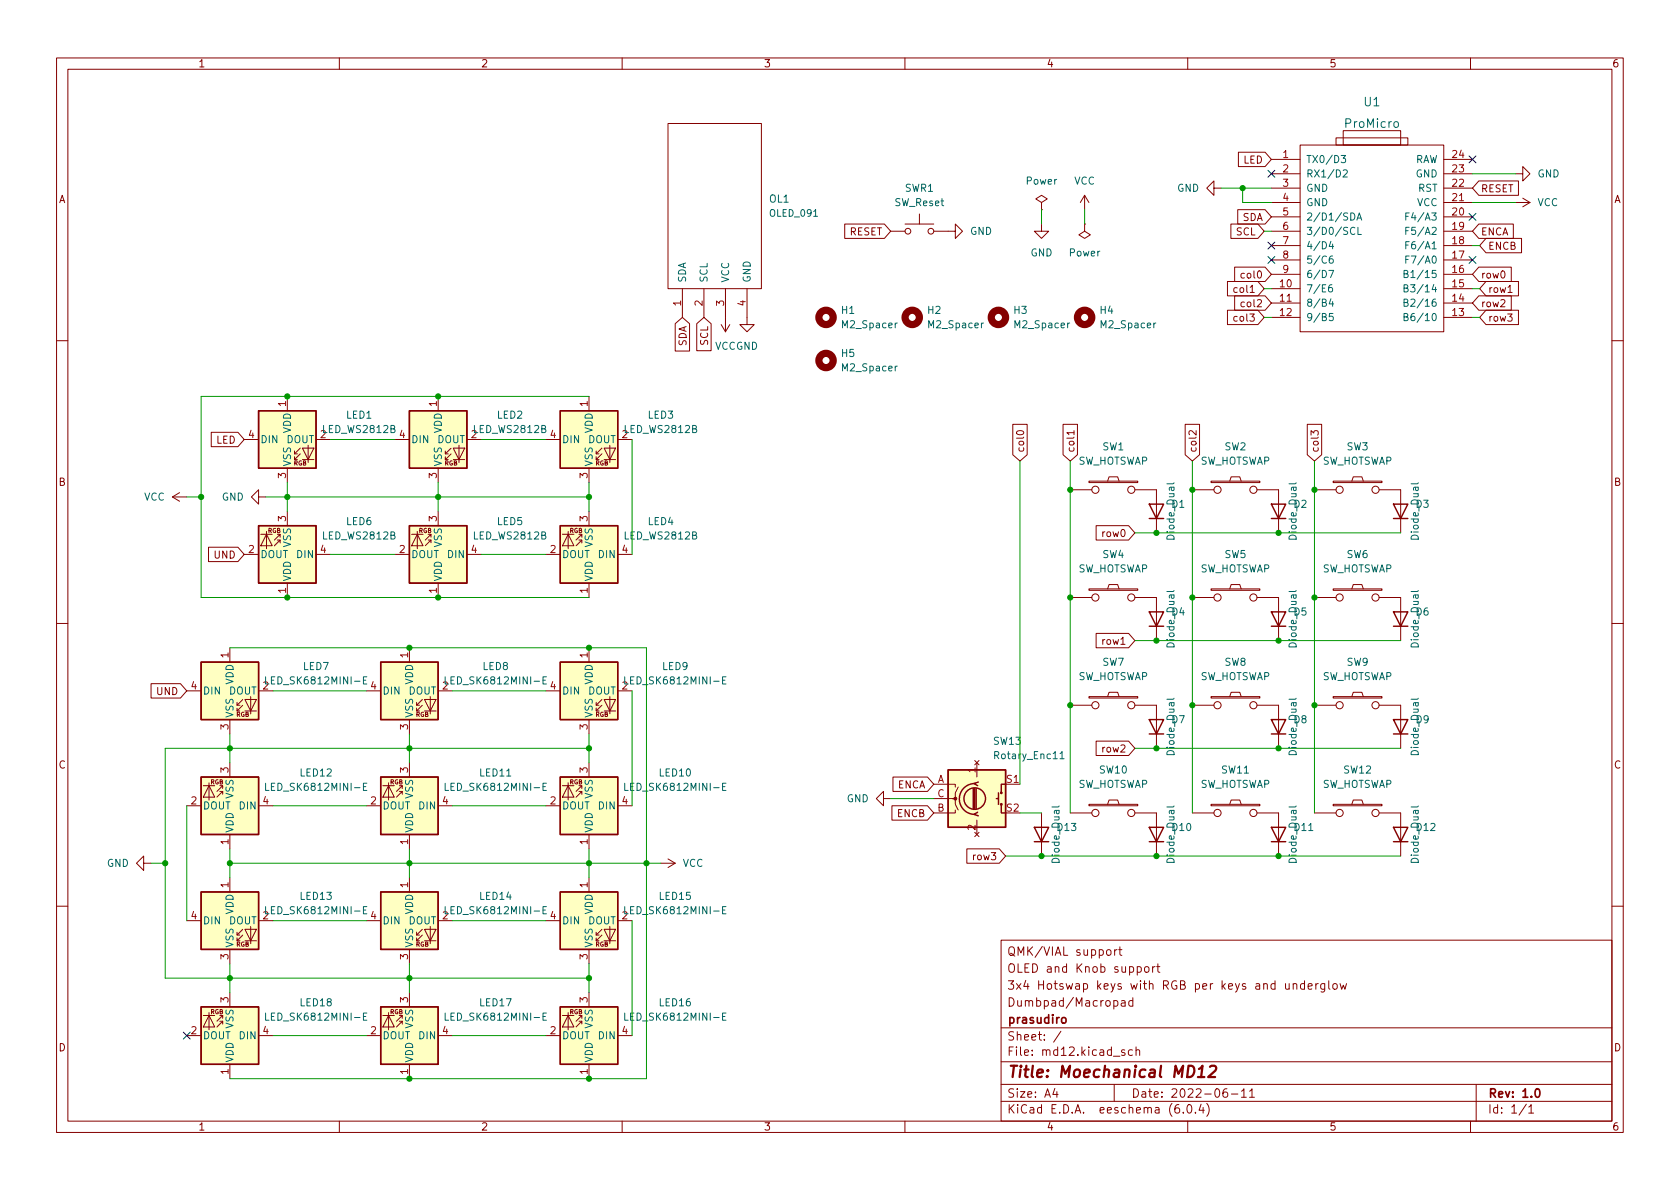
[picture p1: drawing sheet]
<svg xmlns="http://www.w3.org/2000/svg" width="297mm" height="210mm" viewBox="0 0 297 210" stroke-linecap="round" stroke-linejoin="round" font-family="sans-serif">
<g fill="none" stroke="#840000" stroke-width=".18">
<path d="M10 10.2h277v190.1h-277zM12 12.2h273v186.1h-273zM60 10.2v2M110 10.2v2M160 10.2v2M210 10.2v2M260 10.2v2M118.1 21.8h16.5v29.2h-16.5zM149.4 39.6h7l1.1 1.3-1.1 1.3h-7zM160 39.6h5.1M162.6 37.8v1.8M184.1 39.6v1.3h1.3l-1.3 1.3-1.2-1.3h1.2"/>
<path d="M184.1 35.8l1.1-.6-1.1-.7-1 .7 1 .6v1.3M184.1 37.1h.1M191.8 39.6v1.3l1 .6-1 .7-1-.7 1-.6M191.8 39.6h.1M191.8 34.5l-.8 1.3M191.8 34.5v2.6M191.8 34.5l.7 1.3M214.6 33.3v-1.3l-1.2 1.3 1.2 1.2v-1.2h1.3M217.6 39.6h4.8l1.1 1.3-1.1 1.3h-4.8zM218.8 37.1h4.9l1.1 1.2-1.1 1.3h-4.9zM219 26.9h4.7l1.1 1.3-1.1 1.3h-4.7zM224.8 28.2h5.1"/>
<path d="M224.8 30.7h5.1M224.8 38.3h5.1M224.8 35.8h5.1M224.8 33.3h5.1M229.9 25.6h25.4v33.1h-25.4zM236.2 24.4h12.7v1.2h-12.7zM237.5 23.1h10.1v2.5h-10.1zM255.3 28.2h5M255.3 30.7h5M255.3 38.3h5M255.3 35.8h5M255.3 33.3h5"/>
<path d="M261.5 39.6h6.1v2.6h-6.1l-1.2-1.3zM261.5 32h7v2.5h-7l-1.2-1.2zM268 30.7h1.2v-1.2l1.3 1.2-1.3 1.3v-1.3M268 35.8h2.5M269.2 35l1.3 .8M270.5 35.8l-1.3 .8M119.4 57.2l1.2-1.1 1.3 1.1v4.9h-2.5zM120.6 51v5.1M123.2 57.2l1.3-1.1 1.2 1.1v4.8h-2.5zM124.5 51v5.1M127.5 57.4l.8 1.3M128.3 51v7.7"/>
<path d="M129 57.4l-.7 1.3M132.1 51v6.4h1.2l-1.2 1.3-1.3-1.3h1.3M157.5 40.9h2.5M165.1 40.9h3.8v-1.3l1.3 1.3-1.3 1.3v-1.3M217 54.9h5.4l1.1 1.2-1.1 1.3h-5.4zM217 49.8h5.4l1.1 1.2-1.1 1.3h-5.4zM218.3 47.2h5.4l1.1 1.3-1.1 1.3h-5.4zM218.3 52.3h5.4l1.1 1.3-1.1 1.3h-5.4zM224.8 51h5.1M224.8 53.6h5.1M224.8 56.1h5.1M224.8 48.5h5.1"/>
<path d="M224.8 46h5.1M224.8 43.4h5.1M224.8 40.9h5.1M255.3 51h5M255.3 53.6h5M255.3 56.1h5M255.3 48.5h5M255.3 46h5M255.3 43.4h5M255.3 40.9h5M261.5 52.3h5.7v2.6h-5.7l-1.2-1.3zM261.5 47.2h5.7v2.6h-5.7l-1.2-1.3z"/>
<path d="M262.7 54.9h5.8v2.5h-5.8l-1.1-1.3zM262.7 49.8h5.8v2.5h-5.8l-1.1-1.3zM262.7 42.2h6.3v2.5h-6.3l-1.1-1.3zM266.6 51.7h.8M10 60.2h2M37.4 76.4h4.7l1.1 1.3-1.1 1.3h-4.7zM43.2 77.7h2.5M50.8 70.1v2.5M53.1 79.2l-1 1.1v-.5M53.5 79.2h2l-1 2.1zM54.5 78.7v3.1M55.9 77.7h2.5"/>
<path d="M69.8 77.7h2.6M77.5 70.1v2.5M79.8 79.2l-1.1 1.1v-.5M80.1 79.2h2.1l-1 2.1zM81.2 78.7v3.1M82.5 77.7h2.6M96.5 77.7h2.6M104.1 70.1v2.5M106.4 79.2l-1 1.1v-.5M106.8 79.2h2l-1 2.1zM107.8 78.7v3.1M109.2 77.7h2.6"/>
<path d="M179.1 75h2.5v5.4l-1.3 1.1-1.2-1.1zM179.9 76.3a.69 .69 0 0 1 1.1 .3 .72 .72 0 0 1-1.3-.1zM188 75h2.5v5.4l-1.3 1.1-1.2-1.1zM189.9 76.5h-1.3l.4 .4M189.9 76.2v.7M209.5 75h2.6v5.4l-1.3 1.1-1.3-1.1zM211.5 76.2v.7l-.9-.7-.4 .2 .1 .5M231.1 75h2.6v5.4l-1.3 1.1-1.3-1.1zM231.8 76.9v-.7l.5 .4 .1-.4h.6l.1 .2-.1 .5M285 60.2h2M30.5 87.9l1.2 .7M30.5 87.9h2.5"/>
<path d="M31.7 87.1l-1.2 .8M36.9 96.8h5.2l1.1 1.2-1.1 1.3h-5.2zM43.2 98h2.5M45.7 87.9v-1.3l-1.3 1.3 1.3 1.2v-1.2h1.3M46.1 94.5h2M47.1 94v3M47.1 94.5l1 2h-2zM49 95.5h.5M49.5 95v-.5l-1 1M49.5 96v-.5l-1 1M50.8 82.8v2.5M50.8 90.4v2.6"/>
<path d="M52.1 80.3h.5M53.1 80.3l-1 1v-.5M53.5 81.3h2M55.9 98h2.5M69.8 98h2.6M72.8 94.5h2M73.8 94v3M73.8 94.5l1 2h-2zM75.7 95.5h.5M76.2 95v-.5l-1 1M76.2 96v-.5l-1 1M77.5 82.8v2.5"/>
<path d="M77.5 90.4v2.6M78.7 80.3h.5M79.8 80.3l-1.1 1v-.5M80.1 81.3h2.1M82.5 98h2.6M96.5 98h2.6M99.4 94.5h2.1M100.5 94v3M100.5 94.5l1 2h-2.1zM102.4 95.5h.5M102.9 95v-.5l-1 1M102.9 96v-.5l-1 1"/>
<path d="M104.1 82.8v2.5M104.1 90.4v2.6M105.4 80.3h.5M106.4 80.3l-1 1v-.5M106.8 81.3h2M109.2 98h2.6M189.2 86.6h3.8M192.5 85.1h8.7v.2h-8.7zM193.8 93h5.7l1.2 1.2-1.2 1.3h-5.7zM195.8 85.1l.3-.8h1.5l.3 .8M200.7 86.6h3.8v7.6M210.8 86.6h3.8"/>
<path d="M214.1 85.1h8.7v.2h-8.7zM217.4 85.1l.3-.8h1.5l.3 .8M222.2 86.6h3.9v7.6M232.4 86.6h3.8M235.7 85.1h8.6v.2h-8.6zM239 85.1l.3-.8h1.5l.2 .8M243.8 86.6h3.8v7.6M10 110.2h2M40.6 114.5v2.6M50.8 103.1v2.6M72.4 114.5v2.6M77.5 103.1v2.6"/>
<path d="M104.1 103.1v2.6M104.1 114.5v2.6M189.2 105.7h3.8M192.5 104.1h8.7v.3h-8.7zM193.8 112h5.7l1.2 1.3-1.2 1.2h-5.7zM195.8 104.1l.3-.7h1.5l.3 .7M200.7 105.7h3.8v7.6M210.8 105.7h3.8M214.1 104.1h8.7v.3h-8.7zM217.4 104.1l.3-.7h1.5l.3 .7M222.2 105.7h3.9v7.6M232.4 105.7h3.8"/>
<path d="M235.7 104.1h8.6v.3h-8.6zM239 104.1l.3-.7h1.5l.2 .7M243.8 105.7h3.8v7.6M285 110.2h2M26.7 120.9h5.2l1.1 1.3-1.1 1.2h-5.2zM33 122.2h2.6M35.9 138.9h2.1M37 138.4v3.1M37 138.9l1 2.1h-2.1zM38.9 139.9h.5M39.4 139.4v-.5l-1 1M40.6 127.2v2.6"/>
<path d="M40.6 134.9v2.5M41.9 124.7h.5M42.9 124.7l-1 1v-.5M42.9 123.7l-1 1v-.5M43.3 123.7h2l-1 2zM43.3 125.7h2M44.3 123.2v3M45.7 122.2h2.6M64.8 122.2h2.5M67.7 138.9h2M68.7 138.4v3.1M68.7 138.9l1 2.1h-2z"/>
<path d="M70.6 139.9h.5M71.1 139.4v-.5l-1 1M72.4 127.2v2.6M72.4 134.9v2.5M73.7 124.7h.5M74.7 124.7l-1 1v-.5M74.7 123.7l-1 1v-.5M75.1 123.7h2l-1 2zM75.1 125.7h2M76.1 123.2v3M77.5 122.2h2.5M96.5 122.2h2.6"/>
<path d="M99.4 138.9h2.1M100.5 138.4v3.1M100.5 138.9l1 2.1h-2.1zM102.4 139.9h.5M102.9 139.4v-.5l-1 1M104.1 127.2v2.6M104.1 134.9v2.5M105.4 124.7h.5M106.4 124.7l-1 1v-.5M106.4 123.7l-1 1v-.5M106.8 123.7h2l-1 2zM106.8 125.7h2"/>
<path d="M107.8 123.2v3M109.2 122.2h2.6M157.9 137.4h6.1l1.1 1.3-1.1 1.2h-6.1zM165.1 138.7h3.8v.5M169.4 139.2l-.5 1v1h-.5M172.3 134.5l.8 .7M172.7 134.9v2.5M173.1 134.5l-.8 .7M189.2 124.7h3.8M192.5 123.2h8.7v.2h-8.7zM193.8 131.1h5.7l1.2 1.2-1.2 1.3h-5.7zM195.8 123.2l.3-.8h1.5l.3 .8"/>
<path d="M200.7 124.7h3.8v7.6M210.8 124.7h3.8M214.1 123.2h8.7v.2h-8.7zM217.4 123.2l.3-.8h1.5l.3 .8M222.2 124.7h3.9v7.6M232.4 124.7h3.8M235.7 123.2h8.6v.2h-8.6zM239 123.2l.3-.8h1.5l.2 .8M243.8 124.7h3.8v7.6M25.4 152.6v-1.2l-1.3 1.2 1.3 1.3v-1.3h1.3M33 142.5h2.6M39.4 140.5v-.6l-1 1.1"/>
<path d="M40.6 147.6v2.5M40.6 155.2v2.5M45.7 142.5h2.6M64.8 142.5h2.5M71.1 140.5v-.6l-1 1.1M72.4 147.6v2.5M72.4 155.2v2.5M77.5 142.5h2.5M96.5 142.5h2.6M102.9 140.5v-.6l-1 1.1M104.1 147.6v2.5M104.1 155.2v2.5"/>
<path d="M109.2 142.5h2.6M116.8 152.6h2.6M118.1 151.9l1.3 .7M119.4 152.6l-1.3 .8M156.2 141.2v-1.3l-1.3 1.3 1.3 1.3v-1.3h1.3M157.7 142.5h6.3l1.1 1.3-1.1 1.2h-6.3zM165.1 141.2h3.8v1l.5 1.1M168.9 143.3v.5h-3.8M170.9 150.1h5.8l1.1 1.3-1.1 1.2h-5.8zM172.3 147.2l.8 .7M172.7 145v2.6M173.1 147.2l-.8 .7"/>
<path d="M184.1 143.8v7.6M189.2 143.8h3.8M192.5 142.2h8.7v.3h-8.7zM195.8 142.2l.3-.7h1.5l.3 .7M200.7 143.8h3.8v7.6M210.8 143.8h3.8M214.1 142.2h8.7v.3h-8.7zM217.4 142.2l.3-.7h1.5l.3 .7M222.2 143.8h3.9v7.6M232.4 143.8h3.8M235.7 142.2h8.6v.3h-8.6zM239 142.2l.3-.7h1.5l.2 .7"/>
<path d="M243.8 143.8h3.8v7.6M10 160.2h2M33 162.8h2.6M35.9 179.6h2.1M37 179.1v3M37 179.6l1 2h-2.1zM40.6 167.9v2.5M40.6 175.5v2.5M41.9 165.3h.5M42.9 165.3l-1 1.1v-.5M42.9 164.3l-1 1v-.5M43.3 164.3h2l-1 2.1z"/>
<path d="M43.3 166.4h2M44.3 163.8v3.1M45.7 162.8h2.6M64.8 162.8h2.5M67.7 179.6h2M68.7 179.1v3M68.7 179.6l1 2h-2zM72.4 167.9v2.5M72.4 175.5v2.5M73.7 165.3h.5M74.7 165.3l-1 1.1v-.5M74.7 164.3l-1 1v-.5"/>
<path d="M75.1 164.3h2l-1 2.1zM75.1 166.4h2M76.1 163.8v3.1M77.5 162.8h2.5M96.5 162.8h2.6M99.4 179.6h2.1M100.5 179.1v3M100.5 179.6l1 2h-2.1zM104.1 167.9v2.5M104.1 175.5v2.5M105.4 165.3h.5M106.4 165.3l-1 1.1v-.5"/>
<path d="M106.4 164.3l-1 1v-.5M106.8 164.3h2l-1 2.1zM106.8 166.4h2M107.8 163.8v3.1M109.2 162.8h2.6M177 166.3h108v32h-108zM195.8 168l.3-.1 .3 .3v.4l-.3 .3h-.3l-.2-.3v-.4zM196.9 177l.5-.1 .2 .3v.4l-.1 .3h-.6M197.1 167.9v1M197.5 167.9l-.3 .1-.1 .2M197.8 167.9h.6M198 167.4v1.3l.4 .2"/>
<path d="M198.3 177h.6v.9M198.9 177.3l-.5 .1a.29 .29 0 0 0-.2 .2 .29 .29 0 0 0 .2 .3h.5M200.3 177l-.4-.1-.3 .3v.4l.1 .3h.6M200.3 176.4v1.5M201.1 171l.4-.1 .3 .3v.4l-.2 .3h-.5M202.5 171l.4-.1 .2 .3v.4l-.2 .3h-.4l-.1-.3v-.4zM203.8 170.9v1M204.2 170.9l-.3 .1-.1 .2M204.5 170.9h.6M204.7 170.4v1.3l.4 .2M227.3 173.9l.1 1h.3l.2-.1M227.9 173.9v1"/>
<path d="M228.6 174.1l.3-.2 .3 .1 .1 .9M228.6 173.9v1M230.6 174l-.4-.1-.3 .3v.4l.2 .3h.5M230.6 173.4v1.5M231.3 174.4l.7-.1-.1-.3-.4-.1-.2 .2 .1 .8h.5M232.6 173.9v1M233.1 173.9l-.3 .1-.2 .2M234.2 173.9v1.2l-.3 .3h-.3M234.2 174l-.4-.1-.3 .3v.4l.1 .3h.6M234.9 173.4v1.3l.2 .2M235.8 174l.3-.1 .3 .3v.4l-.3 .3h-.3l-.2-.3v-.4zM236.9 173.9l.3 1 .3-.7 .3 .7 .3-1"/>
<path d="M285 160.2h2M33 183.1h2.6M38.9 180.6h.5M39.4 180.1v-.5l-1 1M39.4 181.1v-.5l-1 1M40.6 188.2v2.5M45.7 183.1h2.6M60 198.3v2M64.8 183.1h2.5M70.6 180.6h.5M71.1 180.1v-.5l-1 1M71.1 181.1v-.5l-1 1"/>
<path d="M72.4 188.2v2.5M77.5 183.1h2.5M96.5 183.1h2.6M102.4 180.6h.5M102.9 180.1v-.5l-1 1M102.9 181.1v-.5l-1 1M104.1 188.2v2.5M109.2 183.1h2.6M110 198.3v2M160 198.3v2M177 194.8h108M177 191.8h108"/>
<path d="M177 187.8h108M177 181.8h108M186.5 192.5l-.4 1h1M186.9 193v1M187.6 182.4l-1.3 1.9M197 191.8v3M198.9 185.7l-.4-.1-.2 .2 .1 .3 .5 .1v.4h-.6M200.2 185.7l-.4-.1-.3 .3v.4l.1 .3h.6M200.9 185.8l.2-.2 .3 .1 .1 .9M200.9 185.1v1.5M208.4 195.3a.59 .59 0 0 0-.7 .7v.5l.2 .3h.4l.2-.1 .1-.5-.2-.2-.4-.1-.3 .3M209.2 196.7v.1"/>
<path d="M210 198.3v2M210.1 195.4l.1-.1a.81 .81 0 0 1 .6 .7 .81 .81 0 0 1-.3 .8h-.1a.81 .81 0 0 1-.6-.6 .81 .81 0 0 1 .3-.8zM211.4 196.7v.1M212.4 195.3l-.4 1h.9M212.7 195.8v1M213.4 195.1a1.72 1.72 0 0 1 0 2.3M216.9 192.5a.59 .59 0 0 0-.7 .7v.5l.2 .3h.4l.2-.1 .1-.5-.2-.2-.4-.1-.3 .3M217.7 193.5h1.2M219.5 193l.4-.5v1.5M219.5 194h.9M220.9 193l.5-.5v1.5M220.9 194h.9"/>
<path d="M260 198.3v2M261 191.8v6.5M269.9 195.3l-1.3 1.9M270.3 195.8l.4-.5v1.5M270.3 196.8h.9"/>
<circle cx="160.5" cy="40.9" r=".51"/>
<circle cx="164.6" cy="40.9" r=".51"/>
<circle cx="193.7" cy="86.6" r=".63"/>
<circle cx="200" cy="86.6" r=".63"/>
<circle cx="215.3" cy="86.6" r=".63"/>
<circle cx="221.6" cy="86.6" r=".63"/>
<circle cx="236.9" cy="86.6" r=".63"/>
<circle cx="243.2" cy="86.6" r=".63"/>
<circle cx="193.7" cy="105.7" r=".63"/>
<circle cx="200" cy="105.7" r=".63"/>
<circle cx="215.3" cy="105.7" r=".63"/>
<circle cx="221.6" cy="105.7" r=".63"/>
<circle cx="236.9" cy="105.7" r=".63"/>
<circle cx="243.2" cy="105.7" r=".63"/>
<circle cx="193.7" cy="124.7" r=".63"/>
<circle cx="200" cy="124.7" r=".63"/>
<circle cx="215.3" cy="124.7" r=".63"/>
<circle cx="221.6" cy="124.7" r=".63"/>
<circle cx="236.9" cy="124.7" r=".63"/>
<circle cx="243.2" cy="124.7" r=".63"/>
<circle cx="193.7" cy="143.8" r=".63"/>
<circle cx="200" cy="143.8" r=".63"/>
<circle cx="215.3" cy="143.8" r=".63"/>
<circle cx="221.6" cy="143.8" r=".63"/>
<circle cx="236.9" cy="143.8" r=".63"/>
<circle cx="243.2" cy="143.8" r=".63"/>
</g>
<path d="M187.8 180.1l.2-.2 .4 .2 .1 .5-.2 .3h-.3l-.2-.1zM271.6 192.6l.2-.1a.82 .82 0 0 1 .6 .7 .82 .82 0 0 1-.3 .8h-.2a.81 .81 0 0 1-.6-.6 .81 .81 0 0 1 .3-.8z" fill="none" stroke="#840000" stroke-width=".3"/>
<path d="M211.8 190.5h1.1M212 189l.6-.5-.2 2M213.9 188.7l.3-.2h.5a.45 .45 0 0 1 .3 .5l-.1 .3-1.3 1.2h1.2" fill="none" stroke="#840000" stroke-width=".4"/>
<g fill="none" stroke="#840000" stroke-width="1.3">
<circle cx="146" cy="56.1" r="1.27"/>
<circle cx="161.3" cy="56.1" r="1.27"/>
<circle cx="176.5" cy="56.1" r="1.27"/>
<circle cx="191.8" cy="56.1" r="1.27"/>
<circle cx="146" cy="63.7" r="1.27"/>
</g>
<g fill="#ffffc2" stroke="#ffffc2" stroke-width=".18">
<path d="M67.3 117.1h10.2v10.1h-10.2z"/>
<path d="M35.6 157.7h10.1v10.2h-10.1z"/>
<path d="M45.7 72.6h10.2v10.2h-10.2z"/>
<path d="M167.6 136.1h10.2v10.2h-10.2z"/>
<path d="M99.1 117.1h10.1v10.1h-10.1z"/>
<path d="M67.3 137.4h10.2v10.2h-10.2z"/>
<path d="M99.1 93h10.1v10.1h-10.1z"/>
<path d="M99.1 72.6h10.1v10.2h-10.1z"/>
<path d="M45.7 93h10.2v10.1h-10.2z"/>
<path d="M35.6 117.1h10.1v10.1h-10.1z"/>
<path d="M35.6 137.4h10.1v10.2h-10.1z"/>
<path d="M35.6 178h10.1v10.2h-10.1z"/>
<path d="M72.4 93h10.1v10.1h-10.1z"/>
<path d="M72.4 72.6h10.1v10.2h-10.1z"/>
<path d="M67.3 178h10.2v10.2h-10.2z"/>
<path d="M99.1 137.4h10.1v10.2h-10.1z"/>
<path d="M67.3 157.7h10.2v10.2h-10.2z"/>
<path d="M99.1 157.7h10.1v10.2h-10.1z"/>
<path d="M99.1 178h10.1v10.2h-10.1z"/>
</g>
<g fill="none" stroke="#840000" stroke-width=".25">
<path d="M45.7 72.6h10.2v10.2h-10.2zM72.4 72.6h10.1v10.2h-10.1zM99.1 72.6h10.1v10.2h-10.1zM45.7 93h10.2v10.1h-10.2zM72.4 93h10.1v10.1h-10.1zM99.1 93h10.1v10.1h-10.1zM203.2 89.1h2.5l-1.2 2.6zM203.2 91.7h2.5M224.8 89.1h2.5l-1.2 2.6zM224.8 91.7h2.5M246.4 89.1h2.5l-1.3 2.6zM246.4 91.7h2.5"/>
<path d="M35.6 117.1h10.1v10.1h-10.1zM67.3 117.1h10.2v10.1h-10.2zM99.1 117.1h10.1v10.1h-10.1zM203.2 108.2h2.5l-1.2 2.5zM203.2 110.7h2.5M224.8 108.2h2.5l-1.2 2.5zM224.8 110.7h2.5M246.4 108.2h2.5l-1.3 2.5zM246.4 110.7h2.5M35.6 137.4h10.1v10.2h-10.1zM67.3 137.4h10.2v10.2h-10.2zM99.1 137.4h10.1v10.2h-10.1z"/>
<path d="M167.6 136.1h10.2v10.2h-10.2zM172.1 139.4v3.6M172.3 138.6a2.73 2.73 0 0 0-2.7 2.7 2.73 2.73 0 0 0 2.7 2.7M172.3 139.4v3.6M172.6 139.4v3.6M173 138.3l-.8 .3 .6 .3M177.8 138.7h-.8v1.5M203.2 127.2h2.5l-1.2 2.6zM203.2 129.8h2.5M224.8 127.2h2.5l-1.2 2.6zM224.8 129.8h2.5M246.4 127.2h2.5l-1.3 2.6z"/>
<path d="M246.4 129.8h2.5M35.6 157.7h10.1v10.2h-10.1zM67.3 157.7h10.2v10.2h-10.2zM99.1 157.7h10.1v10.2h-10.1zM172.8 143.6l-.6 .4 .8 .3M176.1 141.2h.4M176.5 140.2v2M177 142.2v1.6h.8M182.9 146.3h2.5l-1.3 2.5zM182.9 148.8h2.5M203.2 146.3h2.5l-1.2 2.5zM203.2 148.8h2.5"/>
<path d="M224.8 146.3h2.5l-1.2 2.5zM224.8 148.8h2.5M246.4 146.3h2.5l-1.3 2.5zM246.4 148.8h2.5M35.6 178h10.1v10.2h-10.1zM67.3 178h10.2v10.2h-10.2zM99.1 178h10.1v10.2h-10.1z"/>
<circle cx="172.3" cy="141.2" r="1.9"/>
<circle cx="177" cy="142.2" r=".13"/>
<circle cx="177" cy="140.2" r=".13"/>
</g>
<g fill="none" stroke="#006464" stroke-width=".18">
<path d="M237.1 27.5h.8l-.4 .5 .4 .1v.5l-.2 .2-.6-.2M237.5 30.2l.5-.2 .2 .4-.8 .9h.8M238.8 37.7a.64 .64 0 0 1 .8 .6 .64 .64 0 0 1-.8 .6zM239.9 38.9l.4-1.2 .5 1.2M240 38.6h.6M246.5 21.7l.2-.2 .5 .2 .1 .5-.2 .3h-.4l-.2-.1zM248.6 38.3h.4M249.2 37.7h-.6v1.2M235 47.8h.8l-.5 1.3M235.3 52.8l-.3 .9h.8M235.3 42.7l-.3 .9h.8M235.5 50.4h-.4a.86 .86 0 0 0 0 1.2l.5-.1v-.4l-.2-.3h-.3l-.2 .3"/>
<path d="M235.6 45.3h-.3a.85 .85 0 0 0 0 1.2l.4-.1v-.4l-.2-.2h-.4l-.1 .2M235.6 43.2v.8M235.6 53.3v.9M235.7 55.4h-.6l-.1 .6 .2-.1 .4 .1 .1 .2v.4l-.2 .1-.5-.1M239.5 40.3a.6 .6 0 0 0-.8 .4 .6 .6 0 0 0 .6 .8l.2-.2M240.1 40.2v1.3h.6M248.3 56h.5l.1-.2v-.2l-.6-.2v1.3h.4l.2-.1 .1-.3-.3-.3M248.3 53.5l.5-.1 .1-.1v-.3l-.6-.1v1.3h.4l.2-.2 .1-.3-.3-.2M248.3 51l.5-.1 .1-.2v-.2l-.6-.1v1.2h.4l.2-.1 .1-.3-.3-.2M248.3 48.4h.5l.1-.2v-.3l-.6-.1v1.3h.4l.2-.1 .1-.3-.3-.3M248.6 45.9h.4M248.6 43.3h.4"/>
<path d="M248.6 40.8h.4M249.2 45.3h-.6v1.2M249.2 42.7h-.6v1.3M249.2 40.2h-.6v1.3M207.6 85.4l-.2 .1h-1.1M229.2 85.4l-.2 .1h-1.1M250.8 85.4l-.2 .1h-1.1M47 119.7v1.3h.6M64.9 119.7h-.6v1.3h.6M78.7 119.7v1.3h.6M96.6 119.7h-.6v1.3h.6M110.5 119.7v1.3h.6"/>
<path d="M128.4 119.7h-.6v1.3h.6M207.6 104.4l-.2 .2h-1.1M229.2 104.4l-.2 .2h-1.1M250.8 104.4l-.2 .2h-1.1M47 138.5v1.3h.6M64.3 120.3h.4M64.3 139.1h.4M64.9 138.5h-.6v1.3h.6M78.7 138.5v1.3h.6M96 120.3h.4M96 139.1h.4M96.6 138.5h-.6v1.3h.6"/>
<path d="M110.5 138.5v1.3h.6M127.8 120.3h.4M127.8 139.1h.4M128.4 138.5h-.6v1.3h.6M187.4 133.3l.4-.4v1.3M187.4 134.2h.7M207.6 123.5l-.2 .1h-1.1M229.2 123.5l-.2 .1h-1.1M250.8 123.5l-.2 .1h-1.1M187.3 142.5l-.2 .2h-1.1M207.6 142.5l-.2 .2h-1.1M229.2 142.5l-.2 .2h-1.1"/>
<path d="M250.8 142.5l-.2 .2h-1.1M47 160.3v1.3h.6M47 179.1v1.3h.6M64.3 160.9h.4M64.3 179.7h.4M64.9 160.3h-.6v1.3h.6M64.9 179.1h-.6v1.3h.6M78.7 179.1v1.3h.6M78.7 160.3v1.3h.6M96 160.9h.4M96 179.7h.4M96.6 179.1h-.6v1.3h.6"/>
<path d="M96.6 160.3h-.6v1.3h.6M110.5 160.3v1.3h.6M110.5 179.1v1.3h.6M127.8 160.9h.4M127.8 179.7h.4M128.4 160.3h-.6v1.3h.6M128.4 179.1h-.6v1.3h.6"/>
</g>
<circle cx="168.9" cy="141.2" r=".25" fill="#840000" stroke="#840000" stroke-width=".18"/>
<g fill="none" stroke="#009600" stroke-width=".18">
<path d="M184.1 37.1v2.5M191.8 37.1v2.5M215.9 33.3h8.9M219.7 33.3v2.5h5.1M260.3 30.7h7.7M260.3 35.8h7.7M223.5 56.1h1.3M223.5 51h1.3M223.5 40.9h1.3M260.3 56.1h1.3M260.3 51h1.3M260.3 43.4h1.3"/>
<path d="M58.4 77.7h11.4M85.1 77.7h11.4M104.1 70.1h-68.5v35.6h68.5M111.8 77.7v20.3M33 87.9h2.6M47 87.9h57.1M50.8 85.3v5.1M58.4 98h11.4M77.5 85.3v5.1M85.1 98h11.4M104.1 85.3v5.1M180.3 81.5v57.2"/>
<path d="M189.2 81.5v62.3M200.7 94.2h46.9M210.8 81.5v62.3M232.4 81.5v62.3M40.6 114.5h73.7v76.2h-73.7M200.7 113.3h46.9M40.6 129.8v5.1M48.3 122.2h16.5M72.4 129.8v5.1M80 122.2h16.5M104.1 132.3h-74.9v40.7h74.9M104.1 129.8v5.1"/>
<path d="M111.8 122.2v20.3M200.7 132.3h46.9M26.7 152.6h2.5M33 142.5v20.3M40.6 150.1v5.1M40.6 152.6h76.2M48.3 142.5h16.5M72.4 150.1v5.1M80 142.5h16.5M104.1 150.1v5.1M157.5 141.2h7.6M177.8 151.4h69.8"/>
<path d="M180.3 143.8h3.8M40.6 170.4v5.1M48.3 162.8h16.5M72.4 170.4v5.1M80 162.8h16.5M104.1 170.4v5.1M111.8 162.8v20.3M48.3 183.1h16.5M80 183.1h16.5"/>
</g>
<g fill="none" stroke="#000084" stroke-width=".18">
<path d="M224.2 30.1l1.2 1.2M225.4 30.1l-1.2 1.2M259.7 37.7l1.3 1.3M259.7 27.6l1.3 1.2M261 37.7l-1.3 1.3M261 27.6l-1.3 1.2M224.2 42.8l1.2 1.2M224.2 45.4l1.2 1.2M225.4 42.8l-1.2 1.2M225.4 45.4l-1.2 1.2M259.7 45.4l1.3 1.2M261 45.4l-1.3 1.2"/>
<path d="M32.4 182.5l1.2 1.2M33.6 182.5l-1.2 1.2"/>
</g>
<g fill="#009600" stroke="#009600" stroke-width=".18">
<circle cx="72.4" cy="114.5" r=".46"/>
<circle cx="72.4" cy="132.3" r=".46"/>
<circle cx="50.8" cy="70.1" r=".46"/>
<circle cx="50.8" cy="105.7" r=".46"/>
<circle cx="50.8" cy="87.9" r=".46"/>
<circle cx="35.6" cy="87.9" r=".46"/>
<circle cx="114.3" cy="152.6" r=".46"/>
<circle cx="219.7" cy="33.3" r=".46"/>
<circle cx="204.5" cy="132.3" r=".46"/>
<circle cx="184.1" cy="151.4" r=".46"/>
<circle cx="189.2" cy="124.7" r=".46"/>
<circle cx="189.2" cy="105.7" r=".46"/>
<circle cx="189.2" cy="86.6" r=".46"/>
<circle cx="29.2" cy="152.6" r=".46"/>
<circle cx="40.6" cy="152.6" r=".46"/>
<circle cx="72.4" cy="152.6" r=".46"/>
<circle cx="72.4" cy="173" r=".46"/>
<circle cx="40.6" cy="132.3" r=".46"/>
<circle cx="40.6" cy="173" r=".46"/>
<circle cx="77.5" cy="87.9" r=".46"/>
<circle cx="77.5" cy="105.7" r=".46"/>
<circle cx="104.1" cy="132.3" r=".46"/>
<circle cx="104.1" cy="114.5" r=".46"/>
<circle cx="77.5" cy="70.1" r=".46"/>
<circle cx="104.1" cy="87.9" r=".46"/>
<circle cx="232.4" cy="105.7" r=".46"/>
<circle cx="232.4" cy="86.6" r=".46"/>
<circle cx="226.1" cy="94.2" r=".46"/>
<circle cx="232.4" cy="124.7" r=".46"/>
<circle cx="204.5" cy="94.2" r=".46"/>
<circle cx="210.8" cy="86.6" r=".46"/>
<circle cx="104.1" cy="190.7" r=".46"/>
<circle cx="72.4" cy="190.7" r=".46"/>
<circle cx="104.1" cy="173" r=".46"/>
<circle cx="104.1" cy="152.6" r=".46"/>
<circle cx="226.1" cy="151.4" r=".46"/>
<circle cx="204.5" cy="151.4" r=".46"/>
<circle cx="226.1" cy="132.3" r=".46"/>
<circle cx="210.8" cy="124.7" r=".46"/>
<circle cx="226.1" cy="113.3" r=".46"/>
<circle cx="210.8" cy="105.7" r=".46"/>
<circle cx="204.5" cy="113.3" r=".46"/>
</g>
<text font-size="2.8" fill="#840000" x="178" y="190.6">Title: Moechanical MD12</text>
<g font-size="2.1" fill="#006464">
<text x="238" y="22.6">ProMicro</text>
<text x="241.2" y="18.8">U1</text>
</g>
<g font-size="2.1" fill="#840000">
<text x="178" y="172">OLED and Knob support</text>
<text x="178" y="169">QMK/VIAL support</text>
<text x="178" y="178">Dumbpad/Macropad</text>
<text x="178" y="175">3x4 Hotswap keys with RGB per keys and underglow</text>
<text x="178" y="184">Sheet: /</text>
<text x="178" y="181">prasudiro</text>
<text x="178" y="186.7">File: md12.kicad_sch</text>
<text x="178" y="196.9">KiCad E.D.A. eeschema (6.0.4)</text>
<text x="178" y="194.1">Size: A4</text>
<text x="200" y="194.1">Date: 2022-06-11</text>
<text x="263" y="194.1">Rev: 1.0</text>
<text x="263" y="196.9">Id: 1/1</text>
</g>
<g font-size="1.8" fill="#840000">
<text x="35" y="11.9">1</text>
<text x="85" y="11.9">2</text>
<text x="135" y="11.9">3</text>
<text x="185" y="11.9">4</text>
<text x="235" y="11.9">5</text>
<text x="285" y="11.9">6</text>
<text x="219.8" y="28.9">LED</text>
<text x="10.3" y="35.9">A</text>
<text x="261.8" y="34">RESET</text>
<text x="285.3" y="35.9">A</text>
<text x="150.2" y="41.6">RESET</text>
<text x="218.6" y="41.6">SCL</text>
<text x="219.6" y="39.1">SDA</text>
<text x="261.8" y="41.6">ENCA</text>
<text x="263.1" y="44.2">ENCB</text>
<text x="218.6" y="51.8">col1</text>
<text x="219.8" y="49.2">col0</text>
<text x="261.8" y="49.2">row0</text>
<text x="263.1" y="51.8">row1</text>
<text x="218.6" y="56.9">col3</text>
<text x="219.8" y="54.3">col2</text>
<text x="261.8" y="54.3">row2</text>
<text x="263.1" y="56.9">row3</text>
<text x="121.4" y="61.3" transform="rotate(-90 121.4 61.3)">SDA</text>
<text x="125.2" y="61.1" transform="rotate(-90 125.2 61.1)">SCL</text>
<text x="38.2" y="78.4">LED</text>
<text x="181.1" y="80.1" transform="rotate(-90 181.1 80.1)">col0</text>
<text x="190" y="80.1" transform="rotate(-90 190 80.1)">col1</text>
<text x="211.5" y="80.1" transform="rotate(-90 211.5 80.1)">col2</text>
<text x="233.1" y="80.1" transform="rotate(-90 233.1 80.1)">col3</text>
<text x="10.3" y="85.9">B</text>
<text x="285.3" y="85.9">B</text>
<text x="195.1" y="95">row0</text>
<text x="37.9" y="98.8">UND</text>
<text x="195.1" y="114">row1</text>
<text x="27.8" y="122.9">UND</text>
<text x="10.3" y="135.9">C</text>
<text x="195.1" y="133.1">row2</text>
<text x="285.3" y="135.9">C</text>
<text x="158.7" y="139.4">ENCA</text>
<text x="158.7" y="144.5">ENCB</text>
<text x="172.2" y="152.1">row3</text>
<text x="10.3" y="185.9">D</text>
<text x="285.3" y="185.9">D</text>
<text x="35" y="199.9">1</text>
<text x="85" y="199.9">2</text>
<text x="135" y="199.9">3</text>
<text x="185" y="199.9">4</text>
<text x="235" y="199.9">5</text>
<text x="285" y="199.9">6</text>
</g>
<g font-size="1.8" fill="#a90000">
<text x="226.8" y="27.9">1</text>
<text x="256.8" y="27.9">24</text>
<text x="226.8" y="30.5">2</text>
<text x="226.8" y="33">3</text>
<text x="226.8" y="35.6">4</text>
<text x="256.8" y="35.6">21</text>
<text x="256.8" y="33">22</text>
<text x="256.8" y="30.5">23</text>
<text x="226.8" y="38.1">5</text>
<text x="226.8" y="40.6">6</text>
<text x="256.8" y="40.6">19</text>
<text x="256.8" y="38.1">20</text>
<text x="226.8" y="43.2">7</text>
<text x="226.8" y="45.7">8</text>
<text x="256.8" y="45.7">17</text>
<text x="256.8" y="43.2">18</text>
<text x="226.3" y="50.8">10</text>
<text x="226.3" y="53.3">11</text>
<text x="226.8" y="48.3">9</text>
<text x="256.8" y="53.3">14</text>
<text x="256.8" y="50.8">15</text>
<text x="256.8" y="48.3">16</text>
<text x="120.4" y="54.1" transform="rotate(-90 120.4 54.1)">1</text>
<text x="124.2" y="54.1" transform="rotate(-90 124.2 54.1)">2</text>
<text x="128" y="54.1" transform="rotate(-90 128 54.1)">3</text>
<text x="131.8" y="54.1" transform="rotate(-90 131.8 54.1)">4</text>
<text x="226.3" y="55.9">12</text>
<text x="256.8" y="55.9">13</text>
<text x="50.5" y="71.9" transform="rotate(-90 50.5 71.9)">1</text>
<text x="77.2" y="71.9" transform="rotate(-90 77.2 71.9)">1</text>
<text x="103.9" y="71.9" transform="rotate(-90 103.9 71.9)">1</text>
<text x="44" y="77.5">4</text>
<text x="56.7" y="77.5">2</text>
<text x="70.6" y="77.5">4</text>
<text x="83.3" y="77.5">2</text>
<text x="97.3" y="77.5">4</text>
<text x="110" y="77.5">2</text>
<text x="50.5" y="84.6" transform="rotate(-90 50.5 84.6)">3</text>
<text x="77.2" y="84.6" transform="rotate(-90 77.2 84.6)">3</text>
<text x="103.9" y="84.6" transform="rotate(-90 103.9 84.6)">3</text>
<text x="50.5" y="92.2" transform="rotate(-90 50.5 92.2)">3</text>
<text x="77.2" y="92.2" transform="rotate(-90 77.2 92.2)">3</text>
<text x="103.9" y="92.2" transform="rotate(-90 103.9 92.2)">3</text>
<text x="44" y="97.8">2</text>
<text x="56.7" y="97.8">4</text>
<text x="70.6" y="97.8">2</text>
<text x="83.3" y="97.8">4</text>
<text x="97.3" y="97.8">2</text>
<text x="110" y="97.8">4</text>
<text x="50.5" y="104.9" transform="rotate(-90 50.5 104.9)">1</text>
<text x="77.2" y="104.9" transform="rotate(-90 77.2 104.9)">1</text>
<text x="103.9" y="104.9" transform="rotate(-90 103.9 104.9)">1</text>
<text x="40.4" y="116.3" transform="rotate(-90 40.4 116.3)">1</text>
<text x="72.1" y="116.3" transform="rotate(-90 72.1 116.3)">1</text>
<text x="103.9" y="116.3" transform="rotate(-90 103.9 116.3)">1</text>
<text x="33.8" y="121.9">4</text>
<text x="46.5" y="121.9">2</text>
<text x="65.5" y="121.9">4</text>
<text x="78.2" y="121.9">2</text>
<text x="97.3" y="121.9">4</text>
<text x="110" y="121.9">2</text>
<text x="40.4" y="129" transform="rotate(-90 40.4 129)">3</text>
<text x="72.1" y="129" transform="rotate(-90 72.1 129)">3</text>
<text x="103.9" y="129" transform="rotate(-90 103.9 129)">3</text>
<text x="40.4" y="136.6" transform="rotate(-90 40.4 136.6)">3</text>
<text x="72.1" y="136.6" transform="rotate(-90 72.1 136.6)">3</text>
<text x="103.9" y="136.6" transform="rotate(-90 103.9 136.6)">3</text>
<text x="172.5" y="136.6" transform="rotate(-90 172.5 136.6)">1</text>
<text x="33.8" y="142.2">2</text>
<text x="46.5" y="142.2">4</text>
<text x="65.5" y="142.2">2</text>
<text x="78.2" y="142.2">4</text>
<text x="97.3" y="142.2">2</text>
<text x="110" y="142.2">4</text>
<text x="165.7" y="138.4">A</text>
<text x="165.7" y="143.5">B</text>
<text x="165.7" y="141">C</text>
<text x="178" y="138.4">S1</text>
<text x="178" y="143.5">S2</text>
<text x="40.4" y="149.3" transform="rotate(-90 40.4 149.3)">1</text>
<text x="72.1" y="149.3" transform="rotate(-90 72.1 149.3)">1</text>
<text x="103.9" y="149.3" transform="rotate(-90 103.9 149.3)">1</text>
<text x="172.5" y="146.8" transform="rotate(-90 172.5 146.8)">2</text>
<text x="40.4" y="157" transform="rotate(-90 40.4 157)">1</text>
<text x="72.1" y="157" transform="rotate(-90 72.1 157)">1</text>
<text x="103.9" y="157" transform="rotate(-90 103.9 157)">1</text>
<text x="33.8" y="162.6">4</text>
<text x="46.5" y="162.6">2</text>
<text x="65.5" y="162.6">4</text>
<text x="78.2" y="162.6">2</text>
<text x="97.3" y="162.6">4</text>
<text x="110" y="162.6">2</text>
<text x="40.4" y="169.7" transform="rotate(-90 40.4 169.7)">3</text>
<text x="72.1" y="169.7" transform="rotate(-90 72.1 169.7)">3</text>
<text x="103.9" y="169.7" transform="rotate(-90 103.9 169.7)">3</text>
<text x="40.4" y="177.3" transform="rotate(-90 40.4 177.3)">3</text>
<text x="72.1" y="177.3" transform="rotate(-90 72.1 177.3)">3</text>
<text x="103.9" y="177.3" transform="rotate(-90 103.9 177.3)">3</text>
<text x="33.8" y="182.9">2</text>
<text x="46.5" y="182.9">4</text>
<text x="65.5" y="182.9">2</text>
<text x="78.2" y="182.9">4</text>
<text x="97.3" y="182.9">2</text>
<text x="110" y="182.9">4</text>
<text x="40.4" y="190" transform="rotate(-90 40.4 190)">1</text>
<text x="72.1" y="190" transform="rotate(-90 72.1 190)">1</text>
<text x="103.9" y="190" transform="rotate(-90 103.9 190)">1</text>
</g>
<g font-size="1.8" fill="#006464">
<text x="230.9" y="28.8">TX0/D3</text>
<text x="250" y="28.8">RAW</text>
<text x="136" y="35.8">OL1</text>
<text x="160" y="33.9">SWR1</text>
<text x="181.5" y="32.6">Power</text>
<text x="189.9" y="32.6">VCC</text>
<text x="208.1" y="33.9">GND</text>
<text x="230.9" y="31.4">RX1/D2</text>
<text x="230.9" y="33.9">GND</text>
<text x="250.3" y="31.4">GND</text>
<text x="250.7" y="33.9">RST</text>
<text x="271.8" y="31.4">GND</text>
<text x="158.2" y="36.4">SW_Reset</text>
<text x="171.5" y="41.5">GND</text>
<text x="230.9" y="36.4">GND</text>
<text x="230.9" y="39">2/D1/SDA</text>
<text x="230.9" y="41.5">3/D0/SCL</text>
<text x="249.4" y="41.5">F5/A2</text>
<text x="249.4" y="39">F4/A3</text>
<text x="250.5" y="36.4">VCC</text>
<text x="271.8" y="36.4">VCC</text>
<text x="182.2" y="45.3">GND</text>
<text x="189.1" y="45.3">Power</text>
<text x="230.9" y="44.1">4/D4</text>
<text x="230.9" y="46.6">5/C6</text>
<text x="249.4" y="46.6">F7/A0</text>
<text x="249.4" y="44.1">F6/A1</text>
<text x="121.3" y="50" transform="rotate(-90 121.3 50)">SDA</text>
<text x="125.1" y="50" transform="rotate(-90 125.1 50)">SCL</text>
<text x="128.9" y="50" transform="rotate(-90 128.9 50)">VCC</text>
<text x="132.7" y="50" transform="rotate(-90 132.7 50)">GND</text>
<text x="230.9" y="51.7">7/E6</text>
<text x="230.9" y="49.1">6/D7</text>
<text x="249.5" y="51.7">B3/14</text>
<text x="249.5" y="49.1">B1/15</text>
<text x="148.8" y="55.5">H1</text>
<text x="149" y="58">M2_Spacer</text>
<text x="164" y="55.5">H2</text>
<text x="164.3" y="58">M2_Spacer</text>
<text x="179.3" y="55.5">H3</text>
<text x="179.5" y="58">M2_Spacer</text>
<text x="194.5" y="55.5">H4</text>
<text x="194.8" y="58">M2_Spacer</text>
<text x="230.9" y="54.2">8/B4</text>
<text x="230.9" y="56.8">9/B5</text>
<text x="249.5" y="56.8">B6/10</text>
<text x="249.5" y="54.2">B2/16</text>
<text x="126.4" y="61.8">VCCGND</text>
<text x="148.8" y="63.1">H5</text>
<text x="149" y="65.7">M2_Spacer</text>
<text x="51.4" y="76.6" transform="rotate(-90 51.4 76.6)">VDD</text>
<text x="57.2" y="76.6">LED_WS2812B</text>
<text x="61.2" y="74">LED1</text>
<text x="78.1" y="76.6" transform="rotate(-90 78.1 76.6)">VDD</text>
<text x="83.9" y="76.6">LED_WS2812B</text>
<text x="87.9" y="74">LED2</text>
<text x="104.8" y="76.6" transform="rotate(-90 104.8 76.6)">VDD</text>
<text x="110.5" y="76.6">LED_WS2812B</text>
<text x="114.6" y="74">LED3</text>
<text x="46" y="78.4">DIN</text>
<text x="50.6" y="78.4">DOUT</text>
<text x="51.4" y="82.5" transform="rotate(-90 51.4 82.5)">VSS</text>
<text x="72.6" y="78.4">DIN</text>
<text x="77.3" y="78.4">DOUT</text>
<text x="78.1" y="82.5" transform="rotate(-90 78.1 82.5)">VSS</text>
<text x="99.3" y="78.4">DIN</text>
<text x="104" y="78.4">DOUT</text>
<text x="104.8" y="82.5" transform="rotate(-90 104.8 82.5)">VSS</text>
<text x="190.4" y="82.2">SW_HOTSWAP</text>
<text x="194.9" y="79.6">SW1</text>
<text x="212" y="82.2">SW_HOTSWAP</text>
<text x="216.5" y="79.6">SW2</text>
<text x="233.6" y="82.2">SW_HOTSWAP</text>
<text x="238.1" y="79.6">SW3</text>
<text x="25.4" y="88.5">VCC</text>
<text x="39.2" y="88.5">GND</text>
<text x="207.2" y="89.8">D1</text>
<text x="228.8" y="89.8">D2</text>
<text x="250.4" y="89.8">D3</text>
<text x="57.2" y="95.4">LED_WS2812B</text>
<text x="61.2" y="92.8">LED6</text>
<text x="83.9" y="95.4">LED_WS2812B</text>
<text x="87.9" y="92.8">LED5</text>
<text x="110.5" y="95.4">LED_WS2812B</text>
<text x="114.6" y="92.8">LED4</text>
<text x="207.6" y="95.3" transform="rotate(-90 207.6 95.3)">Diode_Dual</text>
<text x="229.2" y="95.3" transform="rotate(-90 229.2 95.3)">Diode_Dual</text>
<text x="250.8" y="95.3" transform="rotate(-90 250.8 95.3)">Diode_Dual</text>
<text x="46" y="98.7">DOUT</text>
<text x="51.4" y="96.8" transform="rotate(-90 51.4 96.8)">VSS</text>
<text x="52.6" y="98.7">DIN</text>
<text x="72.6" y="98.7">DOUT</text>
<text x="78.1" y="96.8" transform="rotate(-90 78.1 96.8)">VSS</text>
<text x="79.3" y="98.7">DIN</text>
<text x="99.3" y="98.7">DOUT</text>
<text x="104.8" y="96.8" transform="rotate(-90 104.8 96.8)">VSS</text>
<text x="105.9" y="98.7">DIN</text>
<text x="190.4" y="101.2">SW_HOTSWAP</text>
<text x="194.9" y="98.7">SW4</text>
<text x="212" y="101.2">SW_HOTSWAP</text>
<text x="216.5" y="98.7">SW5</text>
<text x="233.6" y="101.2">SW_HOTSWAP</text>
<text x="238.1" y="98.7">SW6</text>
<text x="51.4" y="102.9" transform="rotate(-90 51.4 102.9)">VDD</text>
<text x="78.1" y="102.9" transform="rotate(-90 78.1 102.9)">VDD</text>
<text x="104.8" y="102.9" transform="rotate(-90 104.8 102.9)">VDD</text>
<text x="207.2" y="108.8">D4</text>
<text x="228.8" y="108.8">D5</text>
<text x="250.4" y="108.8">D6</text>
<text x="53.6" y="118.5">LED7</text>
<text x="85.4" y="118.5">LED8</text>
<text x="117.1" y="118.5">LED9</text>
<text x="194.9" y="117.7">SW7</text>
<text x="207.6" y="114.3" transform="rotate(-90 207.6 114.3)">Diode_Dual</text>
<text x="216.5" y="117.7">SW8</text>
<text x="229.2" y="114.3" transform="rotate(-90 229.2 114.3)">Diode_Dual</text>
<text x="238.1" y="117.7">SW9</text>
<text x="250.8" y="114.3" transform="rotate(-90 250.8 114.3)">Diode_Dual</text>
<text x="35.8" y="122.8">DIN</text>
<text x="40.5" y="122.8">DOUT</text>
<text x="41.3" y="121.1" transform="rotate(-90 41.3 121.1)">VDD</text>
<text x="47.7" y="121">LED_SK6812MINI-E</text>
<text x="67.6" y="122.8">DIN</text>
<text x="72.2" y="122.8">DOUT</text>
<text x="73" y="121.1" transform="rotate(-90 73 121.1)">VDD</text>
<text x="79.4" y="121">LED_SK6812MINI-E</text>
<text x="99.3" y="122.8">DIN</text>
<text x="104" y="122.8">DOUT</text>
<text x="104.8" y="121.1" transform="rotate(-90 104.8 121.1)">VDD</text>
<text x="111.2" y="121">LED_SK6812MINI-E</text>
<text x="190.4" y="120.3">SW_HOTSWAP</text>
<text x="212" y="120.3">SW_HOTSWAP</text>
<text x="233.6" y="120.3">SW_HOTSWAP</text>
<text x="41.3" y="127" transform="rotate(-90 41.3 127)">VSS</text>
<text x="73" y="127" transform="rotate(-90 73 127)">VSS</text>
<text x="104.8" y="127" transform="rotate(-90 104.8 127)">VSS</text>
<text x="175.7" y="131.7">SW13</text>
<text x="207.2" y="127.9">D7</text>
<text x="228.8" y="127.9">D8</text>
<text x="250.4" y="127.9">D9</text>
<text x="53.1" y="137.3">LED12</text>
<text x="84.9" y="137.3">LED11</text>
<text x="116.6" y="137.3">LED10</text>
<text x="176.1" y="134.2">Rotary_Enc11</text>
<text x="194.4" y="136.8">SW10</text>
<text x="207.6" y="133.4" transform="rotate(-90 207.6 133.4)">Diode_Dual</text>
<text x="216" y="136.8">SW11</text>
<text x="229.2" y="133.4" transform="rotate(-90 229.2 133.4)">Diode_Dual</text>
<text x="237.6" y="136.8">SW12</text>
<text x="250.8" y="133.4" transform="rotate(-90 250.8 133.4)">Diode_Dual</text>
<text x="35.8" y="143.1">DOUT</text>
<text x="41.3" y="141.2" transform="rotate(-90 41.3 141.2)">VSS</text>
<text x="42.4" y="143.1">DIN</text>
<text x="47.7" y="139.8">LED_SK6812MINI-E</text>
<text x="67.6" y="143.1">DOUT</text>
<text x="73" y="141.2" transform="rotate(-90 73 141.2)">VSS</text>
<text x="74.2" y="143.1">DIN</text>
<text x="79.4" y="139.8">LED_SK6812MINI-E</text>
<text x="99.3" y="143.1">DOUT</text>
<text x="104.8" y="141.2" transform="rotate(-90 104.8 141.2)">VSS</text>
<text x="105.9" y="143.1">DIN</text>
<text x="111.2" y="139.8">LED_SK6812MINI-E</text>
<text x="149.7" y="141.9">GND</text>
<text x="190.4" y="139.3">SW_HOTSWAP</text>
<text x="212" y="139.3">SW_HOTSWAP</text>
<text x="233.6" y="139.3">SW_HOTSWAP</text>
<text x="41.3" y="147.3" transform="rotate(-90 41.3 147.3)">VDD</text>
<text x="73" y="147.3" transform="rotate(-90 73 147.3)">VDD</text>
<text x="104.8" y="147.3" transform="rotate(-90 104.8 147.3)">VDD</text>
<text x="187" y="146.9">D13</text>
<text x="207.3" y="146.9">D10</text>
<text x="228.9" y="146.9">D11</text>
<text x="250.5" y="146.9">D12</text>
<text x="18.9" y="153.3">GND</text>
<text x="120.7" y="153.3">VCC</text>
<text x="187.3" y="152.4" transform="rotate(-90 187.3 152.4)">Diode_Dual</text>
<text x="207.6" y="152.4" transform="rotate(-90 207.6 152.4)">Diode_Dual</text>
<text x="229.2" y="152.4" transform="rotate(-90 229.2 152.4)">Diode_Dual</text>
<text x="250.8" y="152.4" transform="rotate(-90 250.8 152.4)">Diode_Dual</text>
<text x="41.3" y="161.7" transform="rotate(-90 41.3 161.7)">VDD</text>
<text x="47.7" y="161.7">LED_SK6812MINI-E</text>
<text x="53.1" y="159.1">LED13</text>
<text x="73" y="161.7" transform="rotate(-90 73 161.7)">VDD</text>
<text x="79.4" y="161.7">LED_SK6812MINI-E</text>
<text x="84.9" y="159.1">LED14</text>
<text x="104.8" y="161.7" transform="rotate(-90 104.8 161.7)">VDD</text>
<text x="111.2" y="161.7">LED_SK6812MINI-E</text>
<text x="116.6" y="159.1">LED15</text>
<text x="35.8" y="163.4">DIN</text>
<text x="40.5" y="163.4">DOUT</text>
<text x="41.3" y="167.6" transform="rotate(-90 41.3 167.6)">VSS</text>
<text x="67.6" y="163.4">DIN</text>
<text x="72.2" y="163.4">DOUT</text>
<text x="73" y="167.6" transform="rotate(-90 73 167.6)">VSS</text>
<text x="99.3" y="163.4">DIN</text>
<text x="104" y="163.4">DOUT</text>
<text x="104.8" y="167.6" transform="rotate(-90 104.8 167.6)">VSS</text>
<text x="53.1" y="177.9">LED18</text>
<text x="84.9" y="177.9">LED17</text>
<text x="116.6" y="177.9">LED16</text>
<text x="35.8" y="183.8">DOUT</text>
<text x="41.3" y="181.8" transform="rotate(-90 41.3 181.8)">VSS</text>
<text x="42.4" y="183.8">DIN</text>
<text x="47.7" y="180.5">LED_SK6812MINI-E</text>
<text x="67.6" y="183.8">DOUT</text>
<text x="73" y="181.8" transform="rotate(-90 73 181.8)">VSS</text>
<text x="74.2" y="183.8">DIN</text>
<text x="79.4" y="180.5">LED_SK6812MINI-E</text>
<text x="99.3" y="183.8">DOUT</text>
<text x="104.8" y="181.8" transform="rotate(-90 104.8 181.8)">VSS</text>
<text x="105.9" y="183.8">DIN</text>
<text x="111.2" y="180.5">LED_SK6812MINI-E</text>
<text x="41.3" y="188" transform="rotate(-90 41.3 188)">VDD</text>
<text x="73" y="188" transform="rotate(-90 73 188)">VDD</text>
<text x="104.8" y="188" transform="rotate(-90 104.8 188)">VDD</text>
</g>
<text font-size="1.7" fill="#006464" x="136.2" y="38.3">OLED_091</text>
<g font-size="1.1" fill="#840000">
<text x="51.9" y="82.3">RGB</text>
<text x="78.6" y="82.3">RGB</text>
<text x="105.2" y="82.3">RGB</text>
<text x="47.3" y="94.2">RGB</text>
<text x="74" y="94.2">RGB</text>
<text x="100.7" y="94.2">RGB</text>
<text x="41.7" y="126.7">RGB</text>
<text x="73.5" y="126.7">RGB</text>
<text x="105.2" y="126.7">RGB</text>
<text x="37.2" y="138.7">RGB</text>
<text x="68.9" y="138.7">RGB</text>
<text x="100.7" y="138.7">RGB</text>
<text x="41.7" y="167.4">RGB</text>
<text x="73.5" y="167.4">RGB</text>
<text x="105.2" y="167.4">RGB</text>
<text x="37.2" y="179.3">RGB</text>
<text x="68.9" y="179.3">RGB</text>
<text x="100.7" y="179.3">RGB</text>
</g>
</svg>
